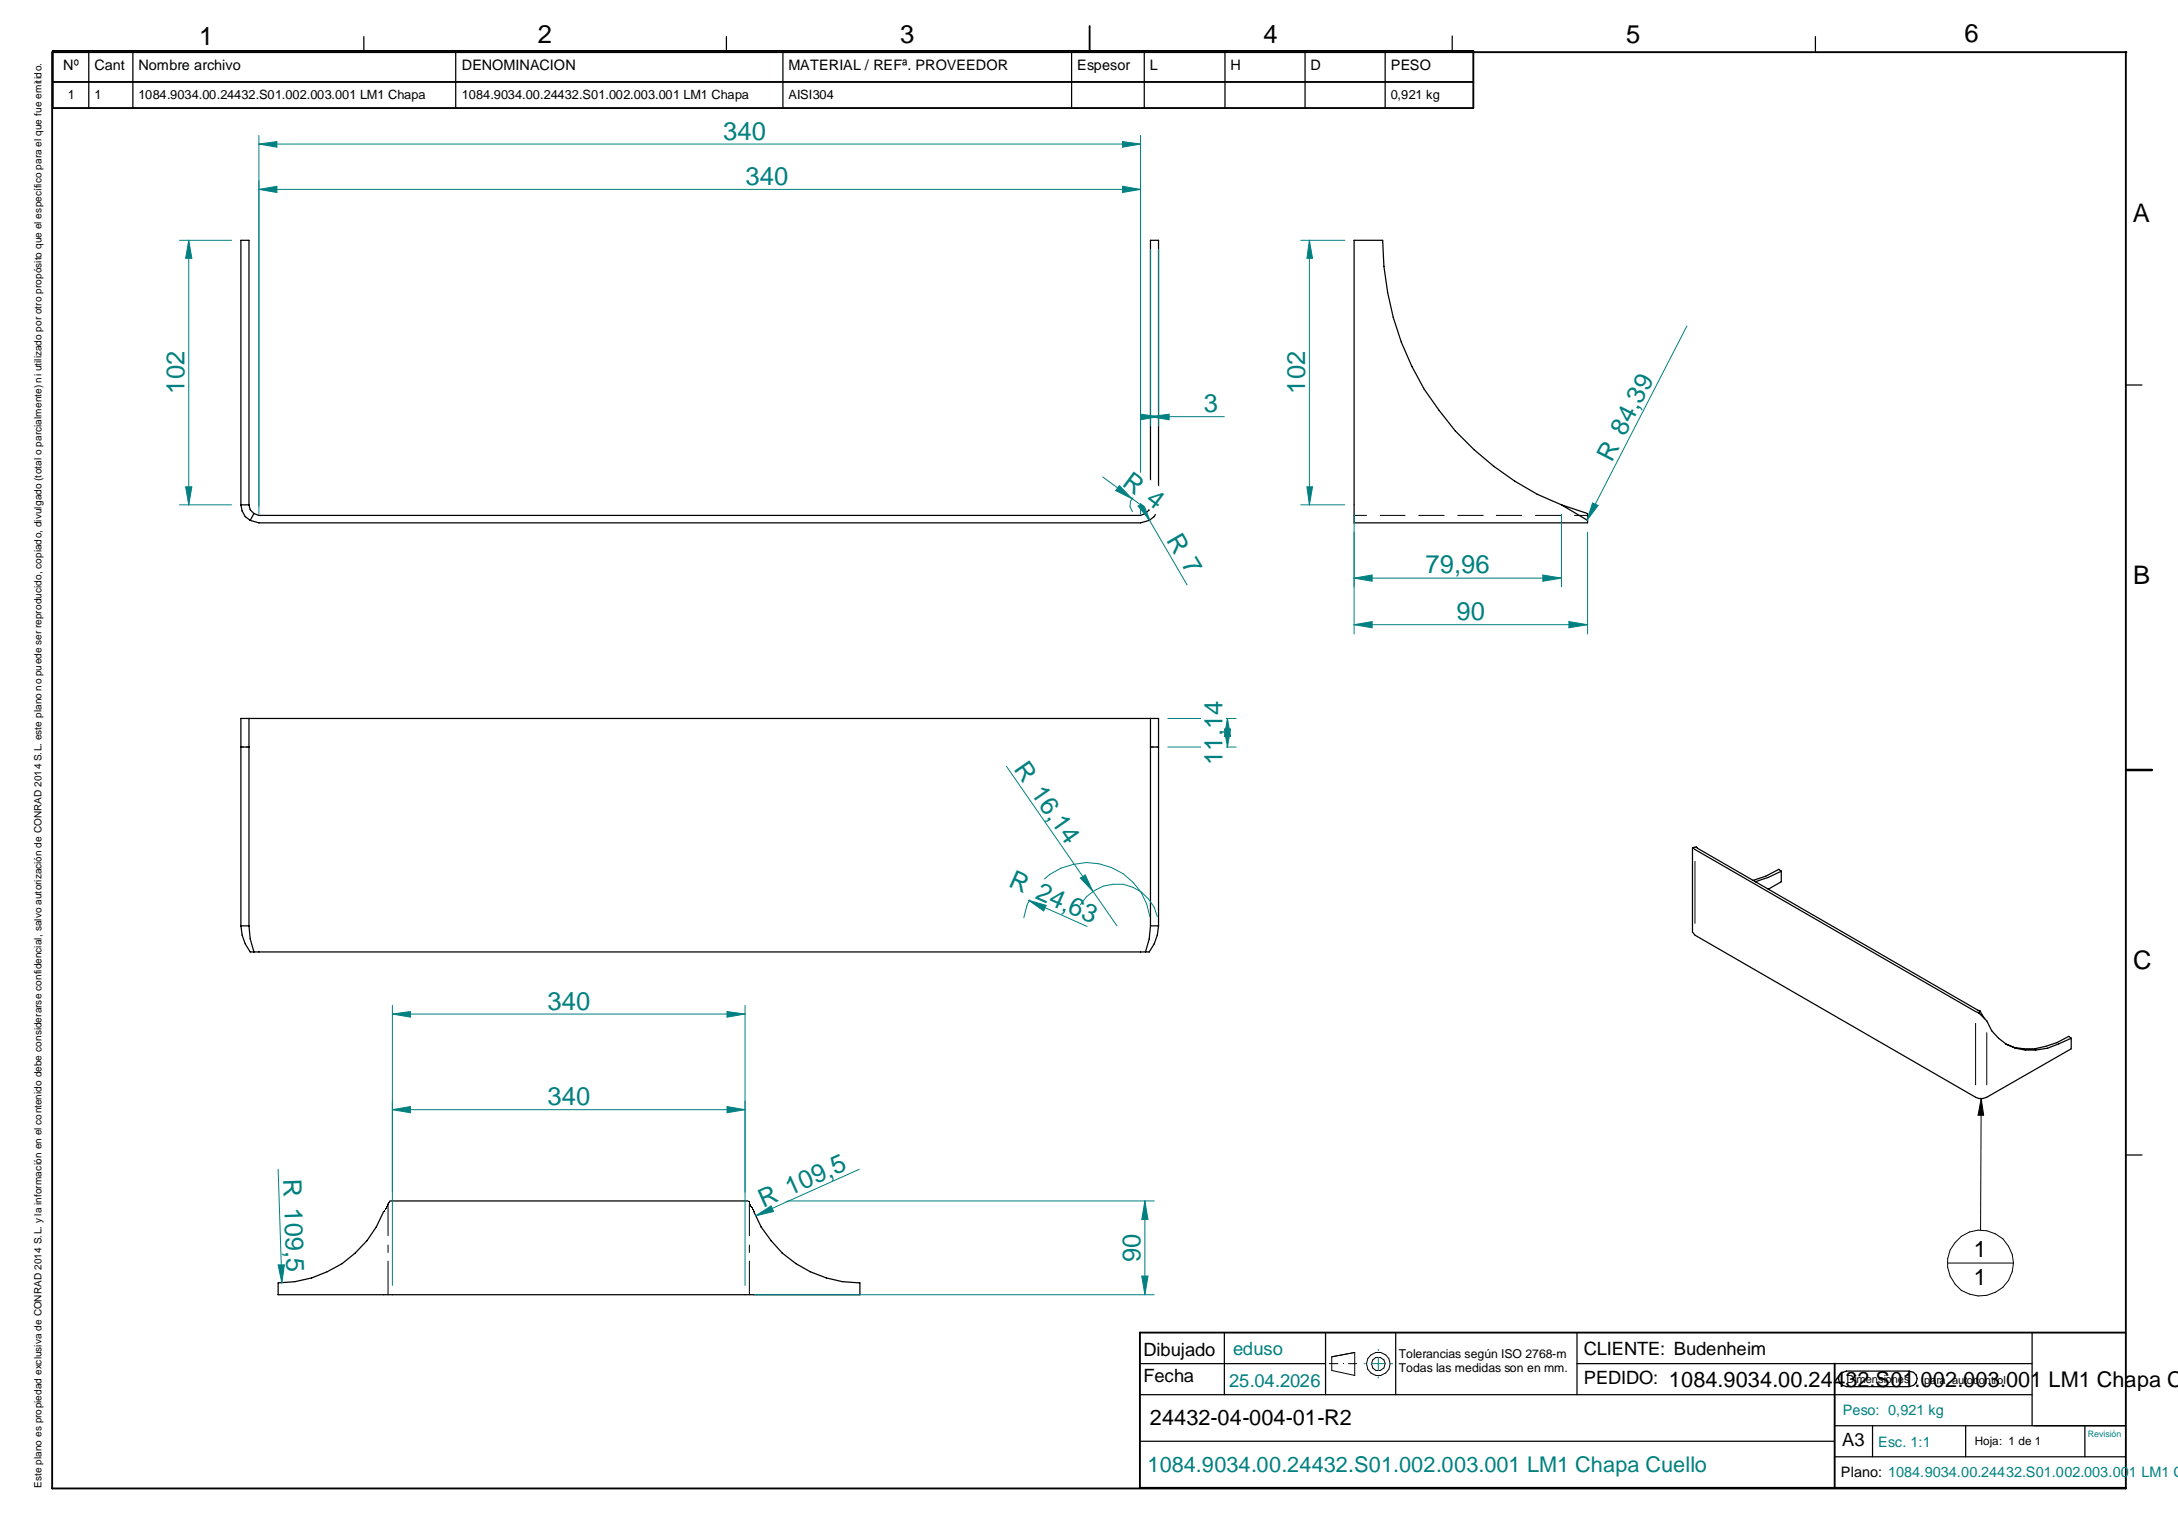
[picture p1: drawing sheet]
<svg xmlns="http://www.w3.org/2000/svg" width="297mm" height="210mm" viewBox="0 0 297 210" stroke-linecap="round" stroke-linejoin="round" font-family="sans-serif">
<path d="M7.1 7.1v195.8h282.8v-195.8M7.2 7.1h282.8M148.6 3.6v3.5M250.2 185.9v17M289.8 181.7h-134.4v21.2h134.4" fill="none" stroke="#000" stroke-width=".25"/>
<path d="M290 105h3.5" fill="none" stroke="#000" stroke-width=".34"/>
<g fill="none" stroke="#000" stroke-width=".17">
<path d="M49.6 5v2.1M99.1 5v2.1M198 4.9v2.2M247.6 5v2.1M290 52.5h2.1M290 157.5h2.1M155.4 190.2h121.7M155.4 185.9h25.4M155.4 196.5h94.8M167 181.7v8.5M180.8 181.7v8.5M190.3 181.7v8.5"/>
<path d="M215.1 185.9h62M215.1 181.7v8.5M250.2 194.4h39.6M250.2 198.6h39.6M255.4 194.4v4.2M277.1 181.7v12.7"/>
</g>
<path d="M183.2 185.9l.1 .1zM289.8 202.9h.1z" fill="#000"/>
<g fill="none" stroke="#000" stroke-width=".14">
<path d="M181.3 185.9h1.2M181.6 185l3.1-.6v3.1l-3.1-.6zM183.9 185.9h1.1"/>
<circle cx="188" cy="186" r=".94"/>
<circle cx="188" cy="186" r="1.6"/>
</g>
<path d="M186 185.9h.2M187 185.9h1.8M188 184v.2M188 185.1v1.8M188 187.7v.2M189.7 185.9h.2" fill="none" stroke="#008080" stroke-width=".14"/>
<path d="M156 191.2h29.1v4.2h-29.1z" fill-rule="evenodd" fill="#fff"/>
<g fill="#000">
<path d="M230.8 115.6l.1 .1zM230.8 115.7h.1zM52.3 165.2l.1 .1zM52.4 165.1l.1 .1zM52.4 165l.1 .1zM52.5 164.9l.1 .1zM52.5 164.8l.1 .1zM52.6 164.8h.1zM52.6 164.7l.1 .1zM52.7 164.7v.1zM52.7 164.6v.1zM52.7 164.5v.1z"/>
<path d="M52.7 164.5l.1 .1zM52.7 164.4l.1 .1zM52.7 164.3l.1 .1zM52.8 164.3l.1 .1zM52.8 164.3h.1zM52.8 164.2l.1 .1zM52.9 164.2l.1 .1zM52.9 164.1l.1 .1zM52.9 164l.1 .1zM53 164l.1 .1zM53 163.9l.1 .1zM53.1 163.9l.1 .1z"/>
<path d="M53.1 163.8l.1 .1zM102 163.7l.1 .1zM102 163.8l.1 .1zM102.1 163.8l.1 .1zM102.1 163.9l.1 .1zM102.1 164l.1 .1zM102.2 164l.1 .1zM102.2 164.1l.1 .1zM102.3 164.2l.1 .1zM102.3 164.3h.1zM102.4 164.3v.1zM102.4 164.4v.1z"/>
<path d="M102.4 164.4l.1 .1zM102.4 164.5l.1 .1zM102.4 164.6l.1 .1zM102.5 164.6l.1 .1zM102.5 164.7l.1 .1zM102.5 164.8h.1zM102.6 164.8h.1zM102.6 164.8l.1 .1zM102.6 164.9l.1 .1zM102.7 164.9l.1 .1zM102.7 165l.1 .1zM102.7 165.1l.1 .1z"/>
<path d="M102.8 165.1l.1 .1zM102.8 165.2l.1 .1zM255.4 194.4v.1z"/>
</g>
<g fill="none" stroke="#000" stroke-width=".17">
<path d="M184.7 32.8h3.9a38.8 38.8 0 0 0 18 32.8l3 1.8 3.3 1.4 3.6 1.2v1.3h-31.8zM32.9 68.8v-36h1.1v36M32.9 68.8h1.1M32.9 68.8l.1 .9 .4 .7 .7 .6M34 68.8l.1 .7 .5 .5M34.1 71l1.2 .3h120.2l1.2-.3M34.6 70l.7 .3h120.2l.7-.3M34.6 70l-.5 1M156.2 70l.5 1M156.9 68.8v-36h1.1v36M156.9 68.8l-.2 .7-.5 .5M156.9 68.8h1.1"/>
<path d="M158 68.8l-.2 .9-.4 .7-.7 .6M212.9 68.8l3.6 2.2M34 98v28.2M156.9 98v28.2M32.9 101.9h1.1M156.9 101.9h1.1M230.8 115.7v11.4l.3 .4 38.3 22.1 .4 .2h.6l.5-.2 11.5-6.6v-1.4M242.9 118.8v1.4l-1.8 1M242.9 118.8l-.3-.3-1.8 1-1.8 .6M242.9 118.8l-1.8 .8-1.7 .6M32.9 126.2v-28.2h125.1v28.2M32.9 126.2l.1 1.3 .4 1.2 .7 1.1h122.6l.7-1.1 .4-1.2 .2-1.3"/>
<path d="M32.9 126.2h1.1M34 126.2l.1 1.8 .5 1.8M156.9 126.2l-.2 1.8-.5 1.8M156.9 126.2h1.1M269.8 138.1l1.1 1.1a6.2 6.2 0 0 0 6.7 4l1.6-.3 3.2-1.3M270 137.8l-38.7-22.3-.5 .1 39 22.5M270 137.8l.7 1.1M270 137.8l-.2 .3M282.4 141.6l-.3-.3a10.9 10.9 0 0 1-6.1 1.7l-1.3-.2-1.2-.5M52.3 165.2a15.3 15.3 0 0 1-14.4 9.7v1.6h79.4v-1.6a15.5 15.5 0 0 1-14.5-9.7M53.2 163.7h48.8M250.9 187.5l.4-.4 .5-.2h8.6a1.06 1.06 0 0 1 1.1 1.1 1.06 1.06 0 0 1-1.1 1.1h-8.6a1.06 1.06 0 0 1-.9-1.6z"/>
<path d="M268.1 194.4v4.2M284.3 194.4v4.2"/>
</g>
<g fill="none" stroke="#000" stroke-width=".14">
<path d="M184.7 70.3h1.7M188.2 70.3h3.4M193.5 70.3h3.4M198.8 70.3h3.5M204 70.3h3.5M209.4 70.3h3.5M214.7 70.3h1.8M32.9 101.9h.3M33.6 101.9h.4M156.9 101.9h.4M157.7 101.9h.3M231.1 117.4v8.5"/>
<path d="M269.4 139.5v8.4M270.9 140.8v7.1M52.9 164.1v4.4M52.9 169.8v1M52.9 172v4.5M102.2 164.1v4.4M102.2 169.8v1M102.2 172v4.5"/>
</g>
<path d="M53.5 150.1v25.2M101.6 150.1v25.2" fill="none" stroke="#008080" stroke-width=".14"/>
<path d="M73.8 147.8h7.6v3.3h-7.6z" fill-rule="evenodd" fill="#fff"/>
<path d="M99.1 150.9l2.5 .4-2.5 .4z" fill="none" stroke="#008080" stroke-width=".14"/>
<path d="M99.1 150.9l2.5 .4-2.5 .4z" fill="#008080"/>
<path d="M53.5 151.3l2.5-.4v.8z" fill="none" stroke="#008080" stroke-width=".14"/>
<path d="M53.5 151.3l2.5-.4v.8z" fill="#008080"/>
<path d="M53.5 151.3h48.1M102.9 176.5h54.5M102.9 163.7h54.5" fill="none" stroke="#008080" stroke-width=".14"/>
<path d="M152.7 167.3h3.3v5.7h-3.3z" fill-rule="evenodd" fill="#fff"/>
<path d="M155.7 174h.8l-.4 2.5z" fill="none" stroke="#008080" stroke-width=".14"/>
<path d="M155.7 174h.8l-.4 2.5z" fill="#008080"/>
<path d="M156.1 163.7l.4 2.6h-.8z" fill="none" stroke="#008080" stroke-width=".14"/>
<path d="M156.1 163.7l.4 2.6h-.8z" fill="#008080"/>
<path d="M53.5 137.1v25.5M101.6 137.1v25.5M156.1 163.7v12.8" fill="none" stroke="#008080" stroke-width=".14"/>
<path d="M73.8 134.8h7.6v3.3h-7.6z" fill-rule="evenodd" fill="#fff"/>
<path d="M99.1 137.9l2.5 .4-2.5 .4z" fill="none" stroke="#008080" stroke-width=".14"/>
<path d="M99.1 137.9l2.5 .4-2.5 .4z" fill="#008080"/>
<path d="M53.5 138.3l2.5-.4v.8z" fill="none" stroke="#008080" stroke-width=".14"/>
<path d="M53.5 138.3l2.5-.4v.8z" fill="#008080"/>
<path d="M53.5 138.3h48.1" fill="none" stroke="#008080" stroke-width=".14"/>
<path d="M38.2 159.9h3.3l.5 14.3-3.4 .1z" fill-rule="evenodd" fill="#fff"/>
<path d="M37.9 159.4l.5 15.5M37.9 172.5h.9l-.4 2.4z" fill="none" stroke="#008080" stroke-width=".14"/>
<path d="M37.9 172.5h.9l-.4 2.4z" fill="#008080"/>
<path d="M102.1 162.4l13.1-5.9 1.4 3-13.1 5.9z" fill-rule="evenodd" fill="#fff"/>
<path d="M117.2 159.4l-14.2 6.4M103 165.8l2.2-1.4 .3 .8z" fill="none" stroke="#008080" stroke-width=".14"/>
<path d="M103 165.8l2.2-1.4 .3 .8z" fill="#008080"/>
<path d="M35.3 24.6v45.5M155.5 24.6v45.5" fill="none" stroke="#008080" stroke-width=".14"/>
<path d="M100.8 22.4h7.6v3.3h-7.6z" fill-rule="evenodd" fill="#fff"/>
<path d="M35.3 25.8l2.5-.4v.8z" fill="none" stroke="#008080" stroke-width=".14"/>
<path d="M35.3 25.8l2.5-.4v.8z" fill="#008080"/>
<path d="M153.1 25.4l2.4 .4-2.4 .4z" fill="none" stroke="#008080" stroke-width=".14"/>
<path d="M153.1 25.4l2.4 .4-2.4 .4z" fill="#008080"/>
<path d="M35.3 18.5v50.5M155.5 18.5v50.5M35.3 25.8h120.2" fill="none" stroke="#008080" stroke-width=".14"/>
<path d="M97.8 16.2h7.5v3.3h-7.5z" fill-rule="evenodd" fill="#fff"/>
<path d="M35.3 19.6l2.5-.3v.8z" fill="none" stroke="#008080" stroke-width=".14"/>
<path d="M35.3 19.6l2.5-.3v.8z" fill="#008080"/>
<path d="M153.1 19.3l2.4 .3-2.4 .5z" fill="none" stroke="#008080" stroke-width=".14"/>
<path d="M153.1 19.3l2.4 .3-2.4 .5z" fill="#008080"/>
<path d="M35.3 19.6h120.2M156.9 34v24.1M158 34v24.1" fill="none" stroke="#008080" stroke-width=".14"/>
<path d="M163.3 53.3h3.7v3.3h-3.7z" fill-rule="evenodd" fill="#fff"/>
<path d="M156.9 56.8l2.5-.3v.7z" fill="none" stroke="#008080" stroke-width=".14"/>
<path d="M156.9 56.8l2.5-.3v.7z" fill="#008080"/>
<path d="M155.5 56.5l2.5 .3-2.5 .4z" fill="none" stroke="#008080" stroke-width=".14"/>
<path d="M155.5 56.5l2.5 .3-2.5 .4z" fill="#008080"/>
<path d="M156.9 56.8h10.1" fill="none" stroke="#008080" stroke-width=".14"/>
<path d="M158.2 73.1l2.8-1.7 3.9 6.6-2.8 1.6z" fill-rule="evenodd" fill="#fff"/>
<path d="M155.2 69l.7-.4 .9 2.4zM155.5 68.8l6.4 11" fill="none" stroke="#008080" stroke-width=".14"/>
<path d="M155.2 69l.7-.4 .9 2.4z" fill="#008080"/>
<path d="M156.5 67.8a1.44 1.44 0 0 0-1.9 0 1.44 1.44 0 0 0-.2 2" fill="none" stroke="#008080" stroke-width=".14"/>
<path d="M154 63.3l6.1 4.5-1.9 2.7-6.2-4.5z" fill-rule="evenodd" fill="#fff"/>
<path d="M150.4 65l5.1 3.8M152.7 66.2l1.6 1.8-2.2-1.1z" fill="none" stroke="#008080" stroke-width=".14"/>
<path d="M152.7 66.2l1.6 1.8-2.2-1.1z" fill="#008080"/>
<path d="M159.3 98h9.3M159.3 101.9h9.3" fill="none" stroke="#008080" stroke-width=".14"/>
<path d="M163.8 94.7h3.4v10.5h-3.4z" fill-rule="evenodd" fill="#fff"/>
<path d="M167.4 98l.4 2.4h-.8z" fill="none" stroke="#008080" stroke-width=".14"/>
<path d="M167.4 98l.4 2.4h-.8z" fill="#008080"/>
<path d="M167 99.4h.8l-.4 2.5z" fill="none" stroke="#008080" stroke-width=".14"/>
<path d="M167 99.4h.8l-.4 2.5z" fill="#008080"/>
<path d="M167.4 98v3.9M156.8 125a8.7 8.7 0 0 0-8.7-7.4 8.7 8.7 0 0 0-8.5 7.5" fill="none" stroke="#008080" stroke-width=".14"/>
<path d="M137.8 117.9l13.2 5.8-1.4 3-13.1-5.8z" fill-rule="evenodd" fill="#fff"/>
<path d="M140.3 122.8l8 3.5M140.3 122.8l2.4 .6-.4 .8z" fill="none" stroke="#008080" stroke-width=".14"/>
<path d="M140.3 122.8l2.4 .6-.4 .8z" fill="#008080"/>
<path d="M147.3 123.4a5.7 5.7 0 0 1 5.8-2.8 5.7 5.7 0 0 1 4.7 4.4" fill="none" stroke="#008080" stroke-width=".14"/>
<path d="M137.3 104.4l2.8-1.9 8.2 11.8-2.8 1.9z" fill-rule="evenodd" fill="#fff"/>
<path d="M137.2 104.5l15.1 21.7M147.3 119.7l.7-.4 1 2.2z" fill="none" stroke="#008080" stroke-width=".14"/>
<path d="M147.3 119.7l.7-.4 1 2.2z" fill="#008080"/>
<path d="M177.4 32.8h6M177.4 68.8h6" fill="none" stroke="#008080" stroke-width=".14"/>
<path d="M175.1 47h3.3v7.6h-3.3z" fill-rule="evenodd" fill="#fff"/>
<path d="M178.6 32.8l.4 2.4h-.8z" fill="none" stroke="#008080" stroke-width=".14"/>
<path d="M178.6 32.8l.4 2.4h-.8z" fill="#008080"/>
<path d="M178.2 66.4h.8l-.4 2.4z" fill="none" stroke="#008080" stroke-width=".14"/>
<path d="M178.2 66.4h.8l-.4 2.4z" fill="#008080"/>
<path d="M178.6 32.8v36M184.7 70.1v9.9M212.9 70.1v9.9" fill="none" stroke="#008080" stroke-width=".14"/>
<path d="M193.5 75.3h10.5v3.3h-10.5z" fill-rule="evenodd" fill="#fff"/>
<path d="M184.7 78.8l2.4-.4v.8z" fill="none" stroke="#008080" stroke-width=".14"/>
<path d="M184.7 78.8l2.4-.4v.8z" fill="#008080"/>
<path d="M210.4 78.4l2.5 .4-2.5 .4z" fill="none" stroke="#008080" stroke-width=".14"/>
<path d="M210.4 78.4l2.5 .4-2.5 .4z" fill="#008080"/>
<path d="M184.7 78.8h28.2M184.7 72.6v13.8M216.5 72.6v13.8" fill="none" stroke="#008080" stroke-width=".14"/>
<path d="M197.8 81.7h5.6v3.3h-5.6z" fill-rule="evenodd" fill="#fff"/>
<path d="M184.7 85.2l2.4-.4v.8z" fill="none" stroke="#008080" stroke-width=".14"/>
<path d="M184.7 85.2l2.4-.4v.8z" fill="#008080"/>
<path d="M214 84.8l2.5 .4-2.5 .4z" fill="none" stroke="#008080" stroke-width=".14"/>
<path d="M214 84.8l2.5 .4-2.5 .4z" fill="#008080"/>
<path d="M184.7 85.2h31.8" fill="none" stroke="#008080" stroke-width=".14"/>
<path d="M223.4 49.7l3 1.5-6.6 12.8-3-1.5z" fill-rule="evenodd" fill="#fff"/>
<path d="M230 44.5l-13.6 26.5M217.2 68.6l.7 .3-1.5 2.1z" fill="none" stroke="#008080" stroke-width=".14"/>
<path d="M217.2 68.6l.7 .3-1.5 2.1z" fill="#008080"/>
<path d="M265.6 167.7h9v9h-9z" fill-rule="evenodd" fill="#fff"/>
<g fill="none" stroke="#000" stroke-width=".14">
<path d="M270.2 149.8l-.1 17.9M270.2 149.8l.3 2.3h-.8zM265.6 172.2h9"/>
<circle cx="270.1" cy="172.2" r="4.5"/>
</g>
<path d="M270.2 149.8l.3 2.3h-.8z" fill="#000"/>
<path d="M12.1 6.9v7.8M18.1 6.9v7.8M62.1 6.9v7.8M106.8 6.9v7.8M146.1 6.9v7.8M156 6.9v7.8M167 6.9v7.8M178 6.9v7.8M188.9 6.9v7.8" fill="none" stroke="#000" stroke-width=".17"/>
<path d="M7.2 11.2h193.7M7.2 6.9h193.7v7.8h-193.7z" fill="none" stroke="#000" stroke-width=".25"/>
<path d="M24.5 32.8h7.1M24.5 68.8h7.1" fill="none" stroke="#008080" stroke-width=".14"/>
<path d="M22.2 47h3.4v7.6h-3.4z" fill-rule="evenodd" fill="#fff"/>
<path d="M25.3 66.4h.9l-.5 2.4z" fill="none" stroke="#008080" stroke-width=".14"/>
<path d="M25.3 66.4h.9l-.5 2.4z" fill="#008080"/>
<path d="M25.7 32.8l.5 2.4h-.9z" fill="none" stroke="#008080" stroke-width=".14"/>
<path d="M25.7 32.8l.5 2.4h-.9z" fill="#008080"/>
<path d="M25.7 32.8v36" fill="none" stroke="#008080" stroke-width=".14"/>
<g font-size="3.5">
<text x="73.3" y="5.9">2</text>
<text x="122.8" y="5.9">3</text>
<text x="172.3" y="5.8">4</text>
<text x="221.7" y="5.9">5</text>
<text x="267.9" y="5.8">6</text>
<text x="27.2" y="6.1">1</text>
<text x="290.8" y="30.3">A</text>
<text x="290.9" y="79.7">B</text>
<text x="290.9" y="132.2">C</text>
</g>
<g font-size="3.5" fill="#008080">
<text x="98.6" y="19.1">340</text>
<text x="101.7" y="25.2">340</text>
<text x="25.1" y="53.7" transform="rotate(-90 25.1 53.7)">102</text>
<text x="178" y="53.7" transform="rotate(-90 178 53.7)">102</text>
<text x="164.2" y="56.2">3</text>
<text x="219.8" y="63.1" transform="rotate(-63 219.8 63.1)">R 84,39</text>
<text x="152.9" y="66.1" transform="rotate(36 152.9 66.1)">R 4</text>
<text x="159" y="73.6" transform="rotate(60 159 73.6)">R 7</text>
<text x="194.4" y="78.1">79,96</text>
<text x="198.6" y="84.6">90</text>
<text x="138.2" y="104.9" transform="rotate(55 138.2 104.9)">R 16,14</text>
<text x="166.7" y="104.3" transform="rotate(-90 166.7 104.3)">11,14</text>
<text x="137.4" y="120.8" transform="rotate(24 137.4 120.8)">R 24,63</text>
<text x="74.7" y="137.7">340</text>
<text x="74.7" y="150.7">340</text>
<text x="38.6" y="160.8" transform="rotate(88 38.6 160.8)">R 109,5</text>
<text x="104.1" y="164.7" transform="rotate(-24 104.1 164.7)">R 109,5</text>
<text x="155.5" y="172" transform="rotate(-90 155.5 172)">90</text>
</g>
<g font-size="3.1">
<text x="269.2" y="171.5">1</text>
<text x="269.2" y="175.2">1</text>
</g>
<g font-size="3">
<text x="227.6" y="189.1">1084.9034.00.24432.S01.002.003.001 LM1 Chapa Cu</text>
<text x="156.8" y="194.3">24432-04-004-01-R2</text>
</g>
<text font-size="3" fill="#008080" x="156.5" y="200.7">1084.9034.00.24432.S01.002.003.001 LM1 Chapa Cuello</text>
<g font-size="2.5">
<text x="156" y="184.8">Dibujado</text>
<text x="216" y="184.7">CLIENTE: Budenheim</text>
<text x="156" y="188.5">Fecha</text>
<text x="216" y="188.7">PEDIDO:</text>
<text x="251.2" y="197.1">A3</text>
</g>
<g font-size="2.5" fill="#008080">
<text x="168.1" y="184.7">eduso</text>
<text x="167.6" y="189.1">25.04.2026</text>
</g>
<g font-size="2">
<text x="8.6" y="9.6">Nº</text>
<text x="12.9" y="9.6">Cant</text>
<text x="18.9" y="9.6">Nombre archivo</text>
<text x="63" y="9.6">DENOMINACION</text>
<text x="107.5" y="9.6">MATERIAL / REFª. PROVEEDOR</text>
<text x="146.9" y="9.6">Espesor</text>
<text x="156.8" y="9.6">L</text>
<text x="167.8" y="9.6">H</text>
<text x="178.7" y="9.6">D</text>
<text x="189.7" y="9.6">PESO</text>
<text x="251" y="201.4">Plano: 1084.9034.00.24432.S01.002.003.001 LM1 Ch</text>
</g>
<g font-size="2" fill="#008080">
<text x="251.3" y="192.9">Peso: 0,921 kg</text>
<text x="256.1" y="197.4">Esc. 1:1</text>
</g>
<g font-size="1.7">
<text x="9.2" y="13.5">1</text>
<text x="12.9" y="13.5">1</text>
<text x="18.9" y="13.5">1084.9034.00.24432.S01.002.003.001 LM1 Chapa</text>
<text x="63" y="13.5">1084.9034.00.24432.S01.002.003.001 LM1 Chapa</text>
<text x="107.5" y="13.5">AISI304</text>
<text x="189.7" y="13.5">0,921 kg</text>
<text x="190.8" y="185.2">Tolerancias según ISO 2768-m</text>
<text x="190.8" y="187">Todas las medidas son en mm.</text>
</g>
<text font-size="1.6" x="269.3" y="197">Hoja: 1 de 1</text>
<g font-size="1.5">
<text x="251.8" y="188.6">Dimensiones</text>
<text x="262.4" y="188.6">para autocontrol</text>
</g>
<text font-size="1.4" x="5.7" y="202.9" transform="rotate(-90 5.7 202.9)">Este plano es propiedad exclusiva de CONRAD 2014 S.L. y la información en el contenido debe considerarse confidencial, salvo autorización de CONRAD 2014 S.L. este plano no puede ser reproducido, copiado, divulgado (total o parcialmente) ni utilizado por otro propósito que el específico para el que fue emitido.</text>
<text font-size="1.2" fill="#008080" x="284.7" y="195.9">Revisión</text>
</svg>
